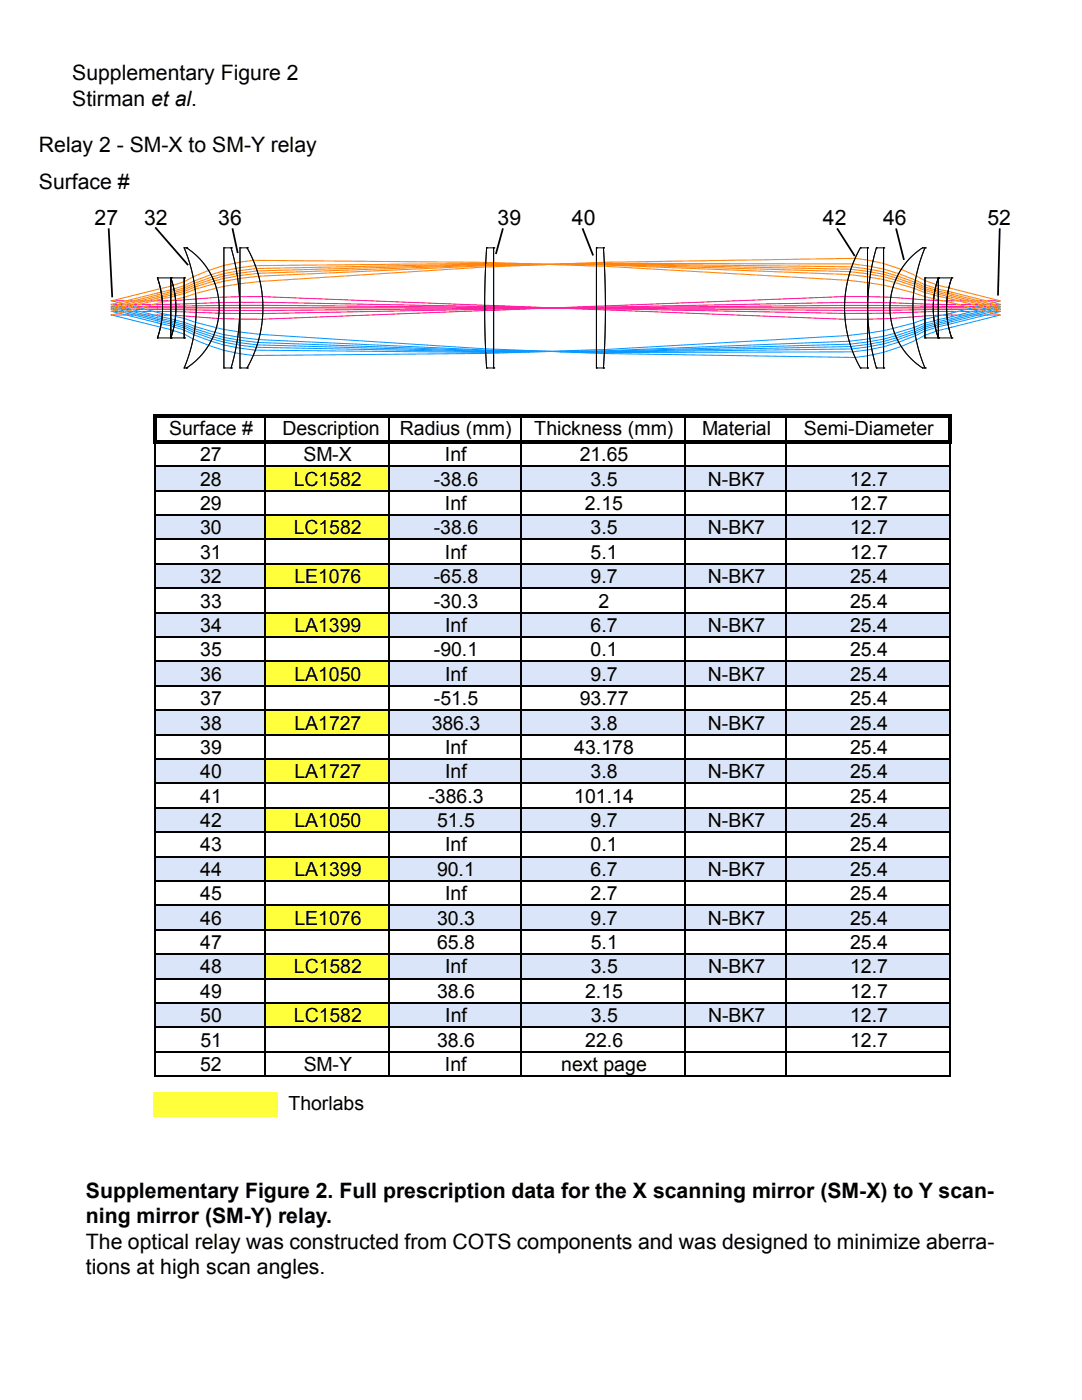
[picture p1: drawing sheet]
<svg xmlns="http://www.w3.org/2000/svg" width="216mm" height="279mm" viewBox="0 0 216 279" stroke-linecap="round" stroke-linejoin="round" font-family="sans-serif">
<!-- layer: Layer 1 -->
<g fill="none" stroke="#ff0096" stroke-width=".2">
<path d="M22.2 60h10.2l6.7-.3a125.1 125.1 0 0 1 13.3-.5l66.6 2.6M22.2 60.8l11.9-.1 9.6-.3 8.7-.1 66.6 1.3M22.2 61.1l30.3-.2 116 1 31-.1M22.2 61.4h177.3M119 61.1l-66.6 2.6-8.8-.1-9.5-.7h-11.9M119 61.3l-66.6 1.3-8.7-.1-9.6-.3-11.9-.1M119 61.4l-66.5 .6-30.3-.2M119 61.8h.1M119 61.6h.1M119 61.1h.1M119 61.5h.1M119 61.4h.1"/>
<path d="M119 61.3h.1M119 61.8l49.6 1.9 9.1-.1 9.5-.7h12.3M119 61.6l49.5 .9h9.1l9.6-.3h12.3M199.5 60h-12.3l-9.5-.7-9.1-.1-49.6 1.9M199.5 60.7h-12.3l-9.6-.3h-9.1l-49.5 .9M199.5 61.1l-31-.1-49.5 .4"/>
</g>
<g fill="none" stroke="#0096ff" stroke-width=".2">
<path d="M22.2 60l14.6 3.6a57.1 57.1 0 0 0 15.1 3.1l45 2.9 22.1 .9M22.2 60.7l14.6 3.6a48.2 48.2 0 0 0 14.8 3.5l45.3 2.1 15 .3M22.2 61.1l10.1 2.5a36.5 36.5 0 0 1 6.6 2 45.2 45.2 0 0 0 12.6 2.7l45.4 1.7 15 .2M22.2 61.4l10.1 2.5a33.2 33.2 0 0 1 6.5 2.1 42.5 42.5 0 0 0 12.5 2.8l45.6 1.3 23.7 .1 49.2-1a42.1 42.1 0 0 0 14.8-3.9l2.6-.8 12.3-3M22.2 61.7l10 2.5a30.4 30.4 0 0 1 6.6 2.2 40.2 40.2 0 0 0 12.4 2.9l47.3 .9M22.2 62.1l10 2.5a27.8 27.8 0 0 1 6.5 2.2 37.9 37.9 0 0 0 12.3 3.1l45.9 .4 22.1-.3M22.2 62.8l9.8 2.5a23.9 23.9 0 0 1 6.5 2.3 34.4 34.4 0 0 0 12 3.3l48-.4M111.9 70.2l7.1 .1M119 69.8l-20.5 .7M119 70.5h.1M119 70.3h.1M119 70.2h.1"/>
<path d="M119 70h.1M119 69.8h.1M199.5 62.9l-10.2 2.6a23.1 23.1 0 0 0-6.5 2.4 34.7 34.7 0 0 1-12.2 3.4l-51.6-.8M199.5 62.2l-10.3 2.6a26.8 26.8 0 0 0-6.5 2.2 38.2 38.2 0 0 1-12.5 3.2l-51.2 .1M199.5 61.8l-10.4 2.6a29.3 29.3 0 0 0-6.5 2.2 40.6 40.6 0 0 1-12.7 3l-50.9 .7M199.5 61.2l-10.5 2.6a34.9 34.9 0 0 0-6.5 2 45.2 45.2 0 0 1-12.9 2.9l-49 1.4-22.1 .1M199.5 60.8l-10.5 2.6a38.8 38.8 0 0 0-6.6 2 48.9 48.9 0 0 1-12.9 2.7l-50.5 1.9M199.5 60.1l-14.9 3.6a57.1 57.1 0 0 1-15.4 3.3l-50.2 2.8"/>
</g>
<g fill="none" stroke="#ff8000" stroke-width=".2">
<path d="M98.5 52.4l-48-.4a33.9 33.9 0 0 0-13.7 4.2l-2.7 .9-11.9 2.9M98.5 52.4l20.5 .7M119 52.9l-22.1-.3-45.9 .4a37.4 37.4 0 0 0-14.2 4l-2.7 .9-11.9 2.9M119 52.7l-22.1 .2-45.4 1.7a44.5 44.5 0 0 0-14.7 3.6l-14.6 3.6M119 52.6l-22.1 .4-45.3 2.1a48.1 48.1 0 0 0-14.8 3.5l-14.6 3.6M119 52.4l-22.1 .9-45 2.9-4 .4a50.4 50.4 0 0 0-11.1 2.7l-14.6 3.6M119 53.1h.1M119 52.9h.1M119 52.8h.1M119 52.7h.1M119 52.6h.1M119 52.4h.1"/>
<path d="M119 53.1l50.2 2.8a57.1 57.1 0 0 1 15.4 3.3l14.9 3.6M119 52.9l50.5 1.9a48.1 48.1 0 0 1 15.1 3.6l14.9 3.7M119 52.7l50.9 .6a39.9 39.9 0 0 1 14.7 4l2.6 .8 12.3 3M119 52.6l51.2 .1a37.6 37.6 0 0 1 14.4 4.1l2.6 .9 12.3 3M119 52.4l51.6-.8a34.1 34.1 0 0 1 14 4.4l2.6 .9 12.3 3.1M22.2 61.2l10-2.5a30.6 30.6 0 0 0 6.6-2.2 40.3 40.3 0 0 1 12.4-2.9l45.7-.9 23.7 .1 49 1.4a44.6 44.6 0 0 1 15 3.8l14.9 3.7M199.5 61.4l-10.4-2.6a32 32 0 0 1-6.6-2.1 42.8 42.8 0 0 0-12.7-3l-50.8-1-22.1 .1-45.6 1.3a42 42 0 0 0-14.5 3.7l-14.6 3.7"/>
</g>
<g fill="none" stroke="#000" stroke-width=".2">
<path d="M31.4 55.5l.8 3 .2 2.8-.2 3.1-.8 3M31.4 55.5h.1M31.4 55.5h5.4M34.1 55.5l.7 2.8 .3 2.9-.2 3-.8 3.2M34.1 55.5h.1M34.1 55.5v11.9M36.8 55.5h.1M36.8 49.5h.1M36.8 55.5v11.9M36.8 49.5h.4M36.8 49.5l.6 1.8M37.2 49.5a14.3 14.3 0 0 1 0 23.9"/>
<path d="M37.2 49.5h.1M37.4 51.3l.8 2.4 .5 2.6 .3 2.4 .2 2.5-.1 2.6-.3 2.6-.6 2.8-.8 2.4M44.7 49.5h.1M44.7 49.5h1.4M44.7 49.5v23.9M46.1 49.5h.1M46.1 49.5l.8 3 .5 2.8 .3 3.2 .1 2.7-.1 3.2-.3 2.8-.5 3.2-.8 3M47.9 49.5h.1M47.9 49.5h1.4M47.9 49.5v23.9M49.3 49.5h.1M49.3 49.5l1.3 2.6 1 3 .7 3.2 .2 2.9-.2 3.2-.6 3-1 3-1.4 3"/>
<path d="M97.1 49.5l-.4 11.6 .1 6.1 .3 6.2M97.1 49.5h.1M97.1 49.5h1.4M98.5 49.5h.1M98.5 49.5v23.9M119 49.5h.1M119 49.5h1.4M119 49.5v23.9M120.4 49.5h.1M120.4 49.5l.4 11.4-.1 6.1-.3 6.4M171.7 49.5l-1.4 2.8-1 3-.6 3-.2 3.1 .2 3.2 .6 3 1 3 1.4 2.8M171.7 49.5h.1"/>
<path d="M171.7 49.5h1.4M173.1 49.5h.1M173.1 49.5v23.9M174.9 49.5l-.7 2.8-.6 3-.3 3.2-.2 2.7 .2 3.2 .3 3 .6 3.2 .7 2.8M174.9 49.5h.1M174.9 49.5h1.4M176.3 49.5h.1M176.3 49.5v23.9M184.1 49.5h.1M184.1 49.5h.5M184.1 49.5a14.3 14.3 0 0 0 0 23.9M184.6 49.5h.1"/>
<path d="M184.6 55.5h.1M184.6 55.5h5.3M184.6 55.5v11.9M184.6 49.5l-1.1 3-.7 2.8-.5 2.8-.1 3.1 .1 3 .5 3.4 .7 2.8 1.1 3M187.2 55.5h.1M187.2 55.6h.1M187.2 55.5v11.9M187.2 55.5l-.7 2.9-.3 2.8 .3 3.3 .7 2.9M189.9 55.5h.1M189.9 55.5l-.8 3-.2 2.8 .2 3.1 .8 3M31.4 67.4h.1M31.4 67.4h5.4"/>
<path d="M34.1 67.4h.1M36.8 67.4h.1M36.8 73.4h.1M36.8 73.4h.4M37.2 73.4h.1M37.4 71.6l-.6 1.8M44.7 73.4h.1M44.7 73.4h1.4M46.1 73.4h.1M47.9 73.4h.1M47.9 73.4h1.4M49.3 73.4h.1"/>
<path d="M97.1 73.4h.1M97.1 73.4h1.4M98.5 73.4h.1M119 73.4h.1M119 73.4h1.4M120.4 73.4h.1M171.7 73.4h.1M171.7 73.4h1.4M173.1 73.4h.1M174.9 73.4h.1M174.9 73.4h1.4M176.3 73.4h.1"/>
<path d="M184.1 73.4h.1M184.1 73.4h.5M184.6 73.4h.1M184.6 67.4h.1M184.6 67.4h5.3M187.2 67.4h.1M187.2 67.3h.1M189.9 67.4h.1"/>
</g>
<path d="M21.7 45.6l.7 13.7M31 45.4l6.5 7.5M46.4 45.6l1 4.9M100.4 45.6l-1.5 5.1M116.2 45.6l2.1 5.4M167 45.6l3.6 5.5M178.8 45.6l1.6 6.3M199.5 45.6l-.4 13.4" fill="none" stroke="#000" stroke-width=".35"/>
<path d="M31.2 93.1h21.7v4.9h-21.7z" fill="#dae5fa"/>
<path d="M52.9 93.1h24.8v4.9h-24.8z" fill-rule="evenodd" fill="#ffff3c"/>
<g fill="#dae5fa">
<path d="M77.6 93.1h112v4.9h-112z"/>
<path d="M31.2 102.8h21.7v4.9h-21.7z"/>
</g>
<path d="M52.9 102.8h24.8v4.9h-24.8z" fill-rule="evenodd" fill="#ffff3c"/>
<g fill="#dae5fa">
<path d="M77.6 102.8h112v4.9h-112z"/>
<path d="M31.2 112.5h21.7v4.9h-21.7z"/>
</g>
<path d="M52.9 112.5h24.8v4.9h-24.8z" fill-rule="evenodd" fill="#ffff3c"/>
<g fill="#dae5fa">
<path d="M77.6 112.5h112v4.9h-112z"/>
<path d="M31.2 122.3h21.7v4.9h-21.7z"/>
</g>
<path d="M52.9 122.3h24.8v4.9h-24.8z" fill-rule="evenodd" fill="#ffff3c"/>
<g fill="#dae5fa">
<path d="M77.6 122.3h112v4.9h-112z"/>
<path d="M31.2 132h21.7v4.9h-21.7z"/>
</g>
<path d="M52.9 132h24.8v4.9h-24.8z" fill-rule="evenodd" fill="#ffff3c"/>
<g fill="#dae5fa">
<path d="M77.6 132h112v4.9h-112z"/>
<path d="M31.2 141.7h21.7v4.9h-21.7z"/>
</g>
<path d="M52.9 141.7h24.8v4.9h-24.8z" fill-rule="evenodd" fill="#ffff3c"/>
<g fill="#dae5fa">
<path d="M77.6 141.7h112v4.9h-112z"/>
<path d="M31.2 151.5h21.7v4.9h-21.7z"/>
</g>
<path d="M52.9 151.5h24.8v4.9h-24.8z" fill-rule="evenodd" fill="#ffff3c"/>
<g fill="#dae5fa">
<path d="M77.6 151.5h112v4.9h-112z"/>
<path d="M31.2 161.2h21.7v4.9h-21.7z"/>
</g>
<path d="M52.9 161.2h24.8v4.9h-24.8z" fill-rule="evenodd" fill="#ffff3c"/>
<g fill="#dae5fa">
<path d="M77.6 161.2h112v4.9h-112z"/>
<path d="M31.2 170.9h21.7v5h-21.7z"/>
</g>
<path d="M52.9 170.9h24.8v5h-24.8z" fill-rule="evenodd" fill="#ffff3c"/>
<g fill="#dae5fa">
<path d="M77.6 170.9h112v5h-112z"/>
<path d="M31.2 180.7h21.7v4.9h-21.7z"/>
</g>
<path d="M52.9 180.7h24.8v4.9h-24.8z" fill-rule="evenodd" fill="#ffff3c"/>
<g fill="#dae5fa">
<path d="M77.6 180.7h112v4.9h-112z"/>
<path d="M31.2 190.4h21.7v4.9h-21.7z"/>
</g>
<path d="M52.9 190.4h24.8v4.9h-24.8z" fill-rule="evenodd" fill="#ffff3c"/>
<g fill="#dae5fa">
<path d="M77.6 190.4h112v4.9h-112z"/>
<path d="M31.2 200.2h21.7v4.9h-21.7z"/>
</g>
<path d="M52.9 200.2h24.8v4.9h-24.8z" fill-rule="evenodd" fill="#ffff3c"/>
<path d="M77.6 200.2h112v4.9h-112z" fill="#dae5fa"/>
<path d="M30.7 82.7h.6v5.8h-.6zM31.3 82.7h158.6v.7h-158.6z" fill="#000"/>
<g fill="none" stroke="#000" stroke-width=".34">
<path d="M31 88.5v126.4M31.2 93.1h158.6M31.2 97.9h158.6M52.9 83.4v4.4M52.9 88.5v126.4M77.6 83.4v4.4M77.6 88.5v126.4M104 83.4v4.4M104 88.5v126.4M136.7 83.4v4.4M136.7 88.5v126.4M156.9 83.4v4.4"/>
<path d="M156.9 88.5v126.4M189.6 88.5v126.4M31.2 102.8h158.6M31.2 107.7h158.6M31.2 112.5h158.6M31.2 117.4h158.6M31.2 122.3h158.6M31.2 127.1h158.6M31.2 132h158.6M31.2 136.9h158.6M31.2 141.7h158.6M31.2 146.6h158.6"/>
<path d="M31.2 151.5h158.6M31.2 156.3h158.6M31.2 161.2h158.6M31.2 166.1h158.6M31.2 170.9h158.6M31.2 175.8h158.6M31.2 180.7h158.6M31.2 185.6h158.6M31.2 190.4h158.6M31.2 195.3h158.6M31.2 200.2h158.6M31.2 205h158.6"/>
<path d="M31.2 209.9h158.6M31.2 214.8h158.6"/>
</g>
<g fill="#000">
<path d="M31.3 87.8h158.6v.7h-158.6z" fill-rule="evenodd"/>
<path d="M189.2 83.4h.7v5.1h-.7z" fill-rule="evenodd"/>
</g>
<path d="M30.7 217.9h24.7v4.9h-24.7z" fill-rule="evenodd" fill="#ffff3c"/>
<g font-size="4.2">
<text x="14.4" y="16">Supplementary Figure 2</text>
<text x="14.4" y="21.1">Stirman et al.</text>
<text x="7.8" y="30.4">Relay 2 - SM-X to SM-Y relay</text>
<text x="7.8" y="37.7">Surface #</text>
<text x="18.9" y="44.9">27</text>
<text x="28.7" y="44.9">32</text>
<text x="43.6" y="44.9">36</text>
<text x="99.3" y="44.9">39</text>
<text x="114.1" y="44.9">40</text>
<text x="164.2" y="44.9">42</text>
<text x="176.2" y="44.9">46</text>
<text x="197" y="44.9">52</text>
<text x="17.2" y="239">Supplementary Figure 2. Full prescription data for the X scanning mirror (SM-X) to Y scan-</text>
<text x="17.2" y="244.1">ning mirror (SM-Y) relay.</text>
<text x="17.2" y="249.2">The optical relay was constructed from COTS components and was designed to minimize aberra-</text>
<text x="17.2" y="254.3">tions at high scan angles.</text>
</g>
<g font-size="3.9">
<text x="33.8" y="86.8">Surface #</text>
<text x="56.4" y="86.8">Description</text>
<text x="79.8" y="86.8">Radius (mm)</text>
<text x="106.6" y="86.8">Thickness (mm)</text>
<text x="140.1" y="86.8">Material</text>
<text x="160.4" y="86.8">Semi-Diameter</text>
<text x="39.9" y="92">27</text>
<text x="60.6" y="92">SM-X</text>
<text x="88.8" y="92">Inf</text>
<text x="115.7" y="92">21.65</text>
<text x="39.9" y="96.9">28</text>
<text x="39.9" y="101.8">29</text>
<text x="58.6" y="96.9">LC1582</text>
<text x="86.5" y="96.9">-38.6</text>
<text x="88.8" y="101.8">Inf</text>
<text x="116.7" y="101.8">2.15</text>
<text x="117.8" y="96.9">3.5</text>
<text x="141.2" y="96.9">N-BK7</text>
<text x="169.6" y="96.9">12.7</text>
<text x="169.6" y="101.8">12.7</text>
<text x="39.9" y="106.6">30</text>
<text x="58.6" y="106.6">LC1582</text>
<text x="86.5" y="106.6">-38.6</text>
<text x="117.8" y="106.6">3.5</text>
<text x="141.2" y="106.6">N-BK7</text>
<text x="169.6" y="106.6">12.7</text>
<text x="39.9" y="111.5">31</text>
<text x="88.8" y="111.5">Inf</text>
<text x="117.8" y="111.5">5.1</text>
<text x="169.6" y="111.5">12.7</text>
<text x="39.9" y="116.4">32</text>
<text x="58.7" y="116.4">LE1076</text>
<text x="86.5" y="116.4">-65.8</text>
<text x="117.8" y="116.4">9.7</text>
<text x="141.2" y="116.4">N-BK7</text>
<text x="169.6" y="116.4">25.4</text>
<text x="39.9" y="121.2">33</text>
<text x="86.6" y="121.2">-30.3</text>
<text x="119.4" y="121.2">2</text>
<text x="169.6" y="121.2">25.4</text>
<text x="39.9" y="126.1">34</text>
<text x="40" y="131">35</text>
<text x="58.7" y="126.1">LA1399</text>
<text x="86.6" y="131">-90.1</text>
<text x="88.8" y="126.1">Inf</text>
<text x="117.8" y="126.1">6.7</text>
<text x="117.8" y="131">0.1</text>
<text x="141.3" y="126.1">N-BK7</text>
<text x="169.6" y="126.1">25.4</text>
<text x="169.6" y="131">25.4</text>
<text x="40" y="135.9">36</text>
<text x="58.7" y="135.9">LA1050</text>
<text x="88.8" y="135.9">Inf</text>
<text x="117.8" y="135.9">9.7</text>
<text x="141.3" y="135.9">N-BK7</text>
<text x="169.6" y="135.9">25.4</text>
<text x="40" y="140.7">37</text>
<text x="86.6" y="140.7">-51.5</text>
<text x="115.7" y="140.7">93.77</text>
<text x="169.6" y="140.7">25.4</text>
<text x="40" y="145.6">38</text>
<text x="58.7" y="145.6">LA1727</text>
<text x="86.1" y="145.6">386.3</text>
<text x="117.8" y="145.6">3.8</text>
<text x="141.3" y="145.6">N-BK7</text>
<text x="169.6" y="145.6">25.4</text>
<text x="40" y="150.5">39</text>
<text x="40" y="155.3">40</text>
<text x="58.8" y="155.3">LA1727</text>
<text x="88.8" y="150.5">Inf</text>
<text x="88.8" y="155.3">Inf</text>
<text x="114.6" y="150.5">43.178</text>
<text x="117.9" y="155.3">3.8</text>
<text x="141.3" y="155.3">N-BK7</text>
<text x="169.6" y="150.5">25.4</text>
<text x="169.6" y="155.3">25.4</text>
<text x="40" y="160.2">41</text>
<text x="85.5" y="160.2">-386.3</text>
<text x="114.6" y="160.2">101.14</text>
<text x="169.6" y="160.2">25.4</text>
<text x="40" y="165.1">42</text>
<text x="58.8" y="165.1">LA1050</text>
<text x="87.2" y="165.1">51.5</text>
<text x="117.9" y="165.1">9.7</text>
<text x="141.3" y="165.1">N-BK7</text>
<text x="169.6" y="165.1">25.4</text>
<text x="40" y="169.9">43</text>
<text x="88.8" y="169.9">Inf</text>
<text x="117.9" y="169.9">0.1</text>
<text x="169.6" y="169.9">25.4</text>
<text x="40" y="174.8">44</text>
<text x="40" y="179.7">45</text>
<text x="58.8" y="174.8">LA1399</text>
<text x="87.2" y="174.8">90.1</text>
<text x="88.8" y="179.7">Inf</text>
<text x="117.9" y="174.8">6.7</text>
<text x="117.9" y="179.7">2.7</text>
<text x="141.3" y="174.8">N-BK7</text>
<text x="169.6" y="174.8">25.4</text>
<text x="169.6" y="179.7">25.4</text>
<text x="40" y="184.5">46</text>
<text x="58.8" y="184.5">LE1076</text>
<text x="87.2" y="184.5">30.3</text>
<text x="117.9" y="184.5">9.7</text>
<text x="141.3" y="184.5">N-BK7</text>
<text x="169.6" y="184.5">25.4</text>
<text x="40" y="189.4">47</text>
<text x="87.2" y="189.4">65.8</text>
<text x="117.9" y="189.4">5.1</text>
<text x="169.6" y="189.4">25.4</text>
<text x="40" y="194.3">48</text>
<text x="58.6" y="194.3">LC1582</text>
<text x="88.8" y="194.3">Inf</text>
<text x="117.9" y="194.3">3.5</text>
<text x="141.3" y="194.3">N-BK7</text>
<text x="169.6" y="194.3">12.7</text>
<text x="40" y="199.1">49</text>
<text x="87.2" y="199.1">38.6</text>
<text x="116.8" y="199.1">2.15</text>
<text x="169.6" y="199.1">12.7</text>
<text x="40" y="204">50</text>
<text x="40" y="208.9">51</text>
<text x="58.6" y="204">LC1582</text>
<text x="87.2" y="208.9">38.6</text>
<text x="88.8" y="204">Inf</text>
<text x="116.8" y="208.9">22.6</text>
<text x="117.9" y="204">3.5</text>
<text x="141.3" y="204">N-BK7</text>
<text x="169.6" y="204">12.7</text>
<text x="169.6" y="208.9">12.7</text>
<text x="39.9" y="213.7">52</text>
<text x="60.6" y="213.7">SM-Y</text>
<text x="88.8" y="213.7">Inf</text>
<text x="112" y="213.7">next page</text>
<text x="57.6" y="221.4">Thorlabs</text>
</g>
</svg>
